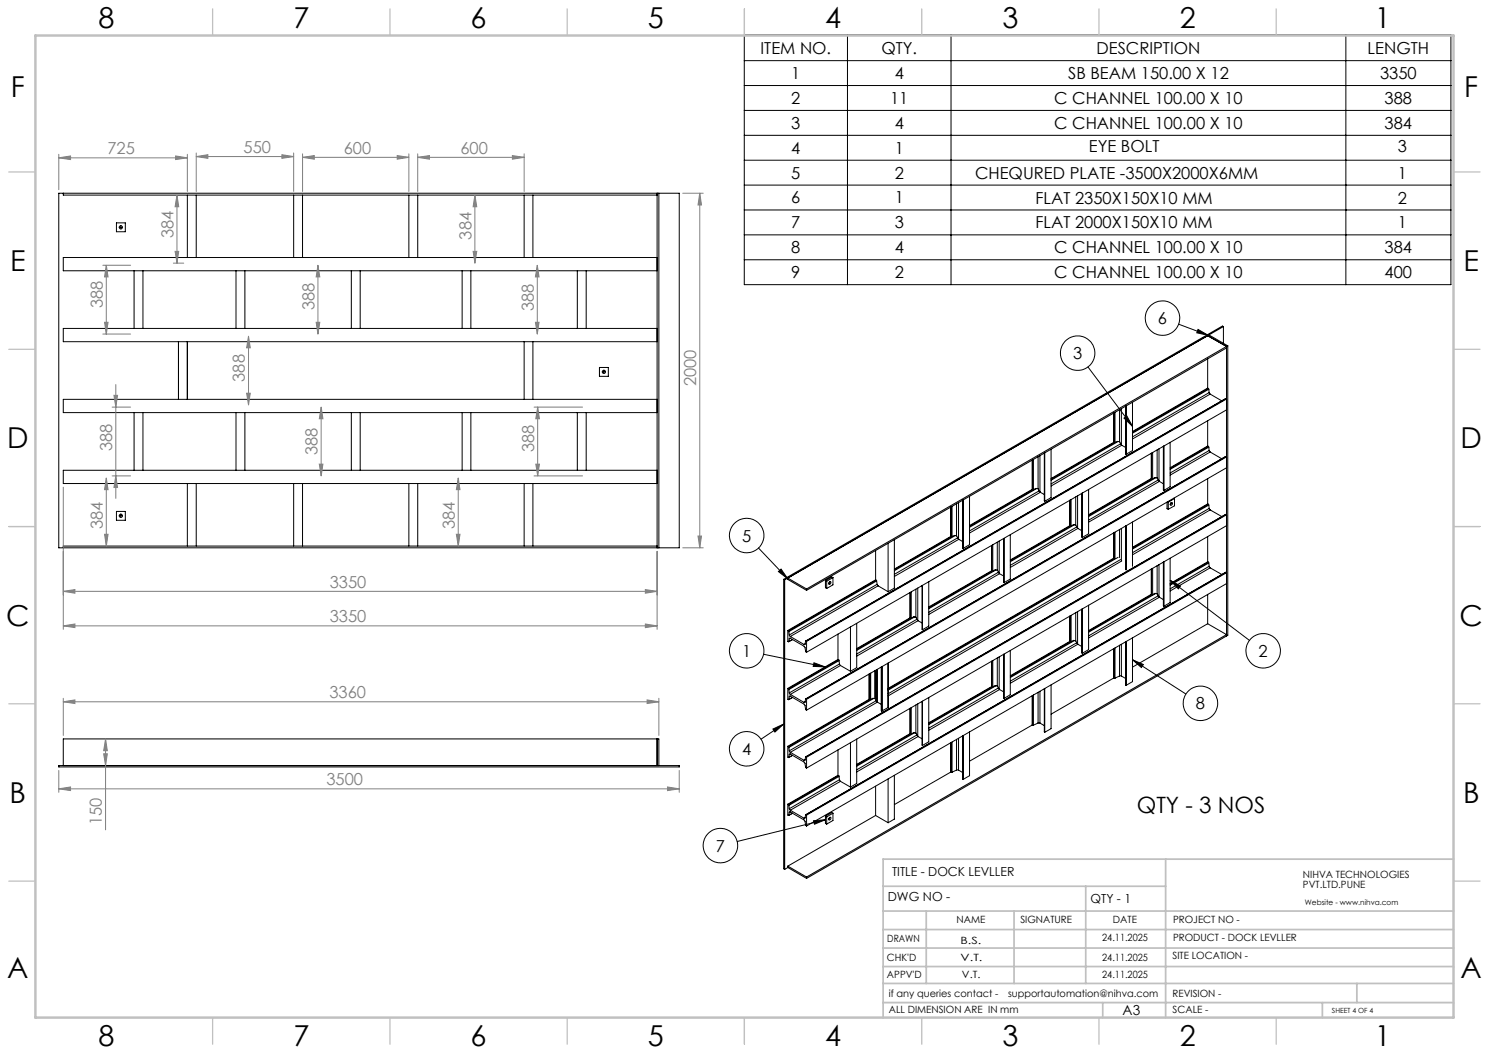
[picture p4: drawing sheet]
<svg xmlns="http://www.w3.org/2000/svg" width="420mm" height="297mm" viewBox="0 0 420 297" stroke-linecap="round" stroke-linejoin="round" font-family="sans-serif">
<g fill="none" stroke="#000" stroke-width=".28">
<path d="M209.9 9.8h199.4v70.5h-199.4zM209.9 17.1h199.4M239 9.8v70.5M268.3 9.8v70.5M379.6 9.8v70.5M209.9 24.1h199.4M209.9 31.1h199.4M209.9 38.2h199.4M16.6 54.5h175v100h-175zM17.9 54.5v.5h167.4M52.8 55v17.6M55.4 55v17.6"/>
<path d="M82.8 55v17.6M85.3 55v17.6M115.3 55v17.6M117.8 55v17.6M147.8 55v17.6M150.3 55v17.6M185.3 54.5v100M185.8 54.5v100M209.9 45.2h199.4M209.9 52.2h199.4M209.9 59.2h199.4M32.8 62.9h2.5v2.5h-2.5z"/>
<path d="M34 64.1h.2M34.1 64v.2M37.8 76.4v16.2M40.3 76.4v16.2M66.6 76.4v16.2M69.1 76.4v16.2M99.1 76.4v16.2M101.6 76.4v16.2M130.4 76.4v16.2M132.8 76.4v16.2M162.8 76.4v16.2M165.3 76.4v16.2"/>
<path d="M185.3 72.6h-167.4v3.8h167.4M209.9 66.2h199.4M209.9 73.3h199.4M50.3 96.4v16.2M52.8 96.4v16.2M147.8 96.4v16.2M150.3 96.4v16.2M185.3 92.6h-167.4v3.8h167.4M332.5 91.4l8.3 3.2M337.9 92.9l2.9 1.7-3.2-.7zM345.1 92.1l-123.8 71.4M345.1 92.1l-.3-.1-123.7 71.4"/>
<path d="M345.1 92.1v4.7M346 97.7v81.7M346 97.7l-118.5 68.4M346 98.1l-118.5 68.4M346.3 97.5l-5.3-3-.4 .2 5.4 3M346.3 97.5l-.3 .2M346.3 97.5v81.7l-.3 .2M37.8 116.4v16.2M40.3 116.4v16.2M66.6 116.4v16.2M69.1 116.4v16.2M99.1 116.4v16.2"/>
<path d="M101.6 116.4v16.2M130.4 116.4v16.2M132.8 116.4v16.2M162.8 116.4v16.2M165.3 116.4v16.2M169.1 103.6h2.5v2.5h-2.5zM170.2 104.9h.3M170.3 104.8v.2M185.3 112.6h-167.4v3.8h167.4M306.9 103.5l12.5 16.8M314.2 116.5v8.3M314.5 116.3v8.5"/>
<path d="M315.8 115.6v9M316.3 115.2v10.2M317 117.9l.9-.6 1.5 3zM317.5 114.5l.1 13.6M317.6 114.5v13.6M317.7 114.5v13.6M319.4 113.4v13.7l-1.7 1M340.6 101.2v8.3M340.6 118.7v7.1M340.6 109.5l-21.2 12.2M340.6 109.5l.2 .1M340.8 109.6l.2 .2"/>
<path d="M340.8 109.6l-21.4 12.3M341 109.8l.1 .9M341 109.8l-21.6 12.4M341.1 110.7l.2 .5M341.1 110.7l-21.7 12.5M341.3 111.2l3.3 1.9M341.3 111.2l-21.9 12.6M345.8 112.4l-118.5 68.4M345.8 112.4l-118.4 68.4M345.8 112.4l.2 .1-118.5 68.4M346 115.6l-118.5 68.4M52.8 136.4v17.6"/>
<path d="M55.4 136.4v17.6M82.8 136.4v17.6M85.3 136.4v17.6M115.3 136.4v17.6M117.8 136.4v17.6M147.8 136.4v17.6M150.3 136.4v17.6M185.3 132.6h-167.4v3.8h167.4M273.5 140v13.6l-1.8 1.1M291.1 138l.1 .1M291.1 129.8v8.2M291.1 138l-17.6 10.2"/>
<path d="M291.2 138.1h.3M291.2 129.7v8.4M291.4 138.1l-17.9 10.3M291.5 129.6v8.5M292.4 137.8l-18.9 10.9M292.8 137.9l.3 .6M292.8 137.9l-.6-.1-.7 .3M292.8 128.8v9.1M293.1 138.5l.2 .2M293.1 138.5l-19.6 11.3M293.3 138.7l.1 .1M293.3 128.5v10.2"/>
<path d="M293.4 138.8l1.2 .7M293.4 138.8l-19.9 11.6M294.6 127.8v13.6M294.7 127.7v13.7M296.5 126.7v13.7l-1.8 1M304 139.8v9.1M305.2 139.1l.1 12.5M305.3 139.1v12.5M307.1 138v12.6l-1.8 1M314.2 124.8h.3M314.2 124.8l-17.7 10.2M314.3 124.8l-17.8 10.4"/>
<path d="M315.4 124.5l-18.9 11M315.8 124.6l.3 .6M315.8 124.6l-.6-.1-.7 .3M316.1 125.2l.2 .2M316.1 125.2l-19.6 11.3M316.3 125.4l.1 .2M316.4 125.6l1.1 .6M316.4 125.6l-19.9 11.5M317.6 128.1h.1M324.7 135h.1M324.7 127.8v7.2M324.7 135l-17.6 10.2"/>
<path d="M324.8 135h.3M324.8 127.8v7.2M324.9 135.1l-17.8 10.3M325.1 127.6v7.4M326 134.8l-18.9 10.9M326.4 134.8l.3 .6M326.4 134.8l-.6-.1-.7 .3M326.4 126.9v7.9M326.7 135.4l.2 .2M326.7 135.4l-19.6 11.3M326.9 135.6l.1 .2M326.9 126.6v9"/>
<path d="M327 135.8l1.2 .7M327 135.8l-19.9 11.5M328.2 125.9v12.4M328.2 138.3h.1M328.2 125.8v12.5M328.3 125.8v12.5M330.1 124.8v12.5l-1.8 1M340.6 135v7.1M340.6 125.8l-10.5 6.1M340.6 125.8l.2 .1M340.8 125.9l.2 .2M340.8 125.9l-10.7 6.2"/>
<path d="M341 126.1l.1 1M341 126.1l-10.9 6.3M341.1 127.1l.2 .4M341.1 127.1l-11 6.3M341.3 127.5l3.3 1.9M341.3 127.5l-11.2 6.5M345.7 128.8h.1M345.8 128.8l-118.5 68.3M345.8 128.8l.2 .1-118.5 68.3M346 131.9l-118.5 68.4M32.8 144.2h2.5v2.6h-2.5zM34 145.5h.2"/>
<path d="M34.1 145.4v.2M185.3 154h-167.4v.5M214 154.6l8.2 8.7M247 155.3v8.2M250.5 153.2v13.7M252.3 152.2v13.7l-1.8 1M268.2 151.3h.1M268.2 143v8.3M268.2 151.3l-15.9 9.2M268.2 151.3h.3M268.4 151.4l-16.1 9.3M268.5 142.8v8.5"/>
<path d="M269.5 151.1l-17.2 9.9M269.8 151.1l.3 .6M269.8 151.1l-.6-.1-.7 .3M269.8 142.1v9M270.1 151.7l.3 .3M270.1 151.7l-17.8 10.3M270.4 152v.1M270.4 141.8v10.2M270.4 152.1l1.2 .7M270.4 152.1l-18.1 10.5M271.6 154.5v.1M271.6 141v13.6"/>
<path d="M271.6 154.6l.1 .1M271.7 141v13.7M279.7 153.9v7.1M279.7 153.8v7.2M280 153.7v7.3M281.3 152.9v7.9M281.8 152.6v9.1M283.1 151.9v12.4M283.2 151.8v12.5M285 150.8v12.5l-1.8 1M294.6 141.4h.1M301.8 148.3h.1"/>
<path d="M301.8 141.1v7.2M301.8 148.3l-16.8 9.6M301.8 148.3h.3M302 148.3l-17 9.8M302.1 140.9v7.4M303 148l-18 10.4M303.4 148.1l.3 .6M303.4 148.1l-.6-.1-.7 .3M303.4 140.2v7.9M303.7 148.7l.3 .2M303.7 148.7l-18.7 10.8M304 148.9v.1"/>
<path d="M304 149l1.2 .7M304 149l-19 11.1M314.2 150.2v7.3l-63.7 36.7M314.3 157.5l-63.8 36.9M314.5 150.1v7.4M315.4 157.2l-64.9 37.5M315.8 149.4v7.9M316.1 157.8l-65.6 37.9M316.3 149v9.2M316.4 158.2l-65.9 38.1M317.5 148.3v12.4M317.6 148.3v12.4"/>
<path d="M317.7 148.3v12.5M319.4 147.2v12.5M326.4 159.6v7.9M326.9 159.2v9.1M328.2 158.5v12.5M328.3 158.5v12.5M329.2 141.6v1.9l.3 .1M329.4 141.5l.1 .1M329.5 141.6v2M330.1 157.4v12.6l-1.8 1M330.2 141.9h.1a.32 .32 0 0 1 .5 .1 .32 .32 0 0 1-.3 .4l-.2 .2-.2-.2zM330.4 141.8l-.3 .5"/>
<path d="M331.1 140.5l.2 .1M331.3 140.6v2.1l-1.8 .9M331.3 140.6l-1.8 1M340.6 151.3v7.2M340.6 142.1l-21.2 12.3M340.6 142.1l.2 .1M340.6 158.5l-10.5 6.1M340.6 158.5l.2 .1M340.8 142.2l.2 .2M340.8 158.6l.2 .2M340.8 158.6l-10.7 6.2M340.8 142.2l-21.4 12.4"/>
<path d="M341 142.4l.1 1M341 158.8l.1 .9M341 142.4l-21.6 12.5M341 158.8l-10.9 6.3M341.1 143.4l.2 .4M341.1 159.7l.2 .5M341.1 143.4l-21.7 12.5M341.1 159.7l-11 6.4M341.3 143.8l3.3 1.9M341.3 143.8l-21.9 12.7M345.8 145.1l-118.5 68.4M345.8 145.1l-118.4 68.4"/>
<path d="M345.8 145.1l.2 .1-118.5 68.4M346 148.3l-118.5 68.3M219.6 161.2l.7-.7 1.9 2.8zM221.1 163.4v81.6l.2 .2M221.1 163.4l.2 .1M221.3 163.5v81.7M222.2 177.8v3.1h.3M222.2 177.8l.2 .1M222.4 177.9l.1 .2M222.5 178.1l.1 1M222.6 179.1l.3 .4M222.9 179.5l3.9 2.3"/>
<path d="M227.5 166.1v.4M227.5 166.1l-5.3-3v.3l5.3 3.1M232.8 163.8l.4 .1M232.8 163.8v2l.4 .2M233.2 163.9v2.1M233.9 164.2a.33 .33 0 0 1 .6 .1 .33 .33 0 0 1-.4 .4h-.3zM234 164.1l-.2 .5M234.9 162.9l-.3-.2-1.8 1.1M234.9 162.9l-1.7 1M234.9 162.9v2.1l-1.7 1M236.4 178.9v7.1M239.9 176.8v12.5"/>
<path d="M241.7 175.8v12.5l-1.8 1M247 163.5l.3 .2 .1 1.1M247 163.5l-24.8 14.3M247.1 163.7l-24.7 14.2M247.3 163.9l-24.8 14.2M247.4 164.8l.3 .4M247.4 164.8l-24.8 14.3M247.7 165.2l2.8 1.7M247.7 165.2l-24.8 14.3M256.7 174.3h.1M256.7 167.1v7.2M256.7 174.3l-15 8.6"/>
<path d="M256.8 174.3h.2M256.8 167.1v7.2M256.9 174.3l-15.2 8.8M257 166.9v7.4M258 174l-16.3 9.4M258.3 174.1l.3 .6M258.3 174.1l-.6-.1-.7 .3M258.3 166.2v7.9M258.6 174.7l.3 .2M258.6 174.7l-16.9 9.8M258.9 174.9v.2M258.9 165.9v9"/>
<path d="M258.9 175.1l1.2 .6M258.9 175.1l-17.2 10M260.1 165.2l.1 12.4M260.2 165.1v12.5M262 164.1v12.5l-1.8 1M279.7 161h.1M279.7 161l-17.7 10.2M279.7 161h.3M279.9 161.1l-17.9 10.3M280.9 160.8l-18.9 10.9M281.3 160.8l.3 .6M281.3 160.8l-.6-.1-.7 .3"/>
<path d="M281.6 161.4l.2 .3M281.6 161.4l-19.6 11.3M281.8 161.7l.1 .1M281.9 161.8l1.2 .7M281.9 161.8l-19.9 11.5M283.1 164.3h.1M301.8 173.8v7.1M301.8 173.7v7.2M302.1 173.6v7.4M303.4 172.8v8M304 172.5v9.1M305.2 171.8l.1 12.5"/>
<path d="M305.3 171.7v12.6M307.1 170.7v12.5l-1.8 1.1M319.4 179.9v12.4l-1.7 1M324.7 160.5v7.1M324.7 167.6l.1 .1M324.7 167.6l-17.6 10.3M324.8 167.7h.3M324.8 160.5v7.2M324.9 167.7l-17.8 10.3M325.1 160.3v7.4M326 167.4l-18.9 10.9M326.4 167.5l.3 .6"/>
<path d="M326.4 167.5l-.6-.1-.7 .3M326.7 168.1l.2 .2M326.7 168.1l-19.6 11.2M326.9 168.3l.1 .1M327 168.4l1.2 .7M327 168.4l-19.9 11.5M328.2 171h.1M330.1 163.7l2.9 1.6-.6 .8zM330.1 163.7l22.3 16.9M340.6 167.6v8.3M340.6 175.9l5.4 3.1-118.5 68.4M340.6 175.9l-21.2 12.3"/>
<path d="M341.3 160.2l3.3 1.8M341.3 160.2l-11.2 6.5M345.8 161.4l-118.5 68.4M345.8 161.4l-118.4 68.4M345.8 161.4l.2 .1-118.5 68.4M346 179.4l-118.5 68.4M346 164.6l-118.5 68.4M215.4 184.5l17.3 3.6M222.2 194.2v3l.3 .1M222.2 194.2l.2 .1M222.4 194.3l.1 .2M222.5 197.3l1.1-.6-1.1 .6"/>
<path d="M222.5 180.9l1.1-.5-1.1 .6M222.5 194.5l.1 .9M222.6 195.4l.3 .5M222.6 196.5l-.1 .8M222.6 180.1l-.1 .8M222.9 196.4l-.3 .1M222.9 180l-.3 .1M222.9 196.4l4 2.2 .3 1.5 .3 .2M222.9 180l4 2.3 .3 1.4 .3 .3M222.9 195.9l3.9 2.2M227.1 197.9l-.3 .2M227.1 181.6l-.3 .2"/>
<path d="M227.4 180.8l-.3 .9-.3 .1M227.4 180.8l.1 .1M227.5 197.2h-.3l-.1 .8-.3 .1M227.5 180.9v3.1M227.5 197.2v3.1M229.6 186.9l3.1 1.2-3.3-.1zM236.4 186l.2 .2 .2 1.1M236.4 186l-14.2 8.2M236.5 186.1l-14.1 8.2M236.6 186.3l-14.1 8.2M236.8 187.3l.3 .4M236.8 187.3l-14.2 8.1"/>
<path d="M237.1 187.7l2.8 1.6M237.1 187.7l-14.2 8.2M245.2 190.1v7.1M245.2 197.2l.1 .1M245.2 197.2l-23 13.3M245.3 190.1v7.2M245.4 197.3l-23 13.3M245.6 189.9v7.4M246.5 197l-24 13.8M246.8 197.1l.3 .6M246.8 197.1l-.6-.1-.9 .3M246.8 189.2v7.9"/>
<path d="M247.1 197.7l.4 .3M247.1 197.7l-24.5 14.1M247.4 188.8v9.2M247.5 198l1.1 .7M247.5 198l-24.6 14.2M248.6 188.1l.1 12.5M248.7 188.1v12.5M250.5 187v12.6l-1.8 1M256.7 199.8v7.1M256.8 199.8v7.2M257 199.6v7.4M258.3 198.9v7.9"/>
<path d="M258.9 198.5v9.1M260.1 197.8l.1 12.5M260.2 197.8v12.5M262 196.7v12.5l-1.8 1.1M279.7 186.5v7.2M279.7 193.7h.1M279.7 193.7l-17.7 10.2M279.7 193.7h.3M279.9 193.7l-17.9 10.4M280 186.3v7.4M280.9 193.4l-18.9 11M281.3 193.5l.3 .6"/>
<path d="M281.3 193.5l-.6-.1-.7 .3M281.3 185.6v7.9M281.6 194.1l.2 .2M281.6 194.1l-19.6 11.3M281.8 194.3l.1 .2M281.8 185.3v9M281.9 194.5l1.2 .6M281.9 194.5l-19.9 11.5M283.1 184.6v12.4M283.1 197h.1M283.1 184.5v12.5M283.2 184.5v12.5"/>
<path d="M285 183.5v12.5l-1.8 1M291.1 196.2v8.3M291.2 196.2v8.3M291.5 196v8.5M292.8 195.3v8.6M293.3 195v8.9M294.6 194.2v12.3M294.7 194.2v12.3M296.5 193.2v12.3l-1.8 1M301.8 180.9h.1M301.8 180.9l-16.8 9.7M301.8 180.9l.3 .1"/>
<path d="M302 181l-17 9.8M303 180.7l-18 10.4M303.4 180.8l.3 .5M303.4 180.8l-.6-.2-.7 .4M303.7 181.3l.3 .3M303.7 181.3l-18.7 10.8M304 181.6v.1M304 181.7l1.2 .7M304 181.7l-19 11M314.1 191.2l.1 .1M314.1 191.2l-17.6 10.2M314.2 191.3h.3"/>
<path d="M314.2 182.9v8.4M314.5 182.7v8.6M315.8 190.7h.5M315.8 190.7l-1.3 .6M315.8 182v8.7M316.3 190.7l1.2 .7M316.3 181.7v9M317.5 181l.1 12.2M317.6 193.2l.1 .1M317.6 180.9v12.3M317.7 180.9v12.4M319.4 186.1l3.1 1.3-.6 .9z"/>
<path d="M319.4 186.1l15.1 9.7M16.6 215.9h175v.4h-175zM17.9 215.9v-7.5h167.9v7.5M185.3 208.4v7.5M218 205.6l3.1-1.4-2.5 2.3zM221.1 204.2l-6.4 4.3M222.2 210.5v3.1h.3M222.2 210.5l.2 .1M222.4 210.6l.1 .2M222.5 213.6l1.1-.6-1.1 .7M222.5 210.8l.1 1M222.6 211.8l.3 .4"/>
<path d="M222.6 212.8l-.1 .8M222.9 212.7l-.3 .1M222.9 212.7l4 2.3 .3 1.4 .3 .2M222.9 212.2l3.9 2.3M227.1 214.3l-.3 .2M227.4 213.5l-.3 .9-.3 .1M227.4 213.5l.1 .1M227.5 213.6v3M236.4 211.5v7.2M236.4 218.7l.2 .1 .2 1.1M236.4 218.7l-14.2 8.1M236.5 218.8l-14.1 8.1"/>
<path d="M236.6 219l-14.1 8.2M236.8 219.9l.3 .5M236.8 219.9l-14.2 8.2M239.9 209.5v12.5M241.7 208.5v12.5l-1.8 1M248.7 200.6h.1M250.5 219.7v12.4M252.3 218.7v12.3l-1.8 1.1M256.7 206.9l.1 .1M256.7 206.9l-15 8.7M256.8 207h.2M256.9 207l-15.2 8.8"/>
<path d="M258 206.7l-16.3 9.4M258.3 206.8l.3 .5M258.3 206.8l-.6-.1-.7 .3M258.6 207.3l.3 .3M258.6 207.3l-16.9 9.8M258.9 207.6v.1M258.9 207.7l1.2 .7M258.9 207.7l-17.2 10M268.2 209.5v8.3M268.2 217.8h.1M268.2 217.8l-15.9 9.1M268.2 217.8h.3"/>
<path d="M268.2 209.4v8.4M268.5 209.3v8.5M269.8 217.2h.6M269.8 217.2l-1.3 .6M269.8 208.5v8.7M270.4 217.2l1.2 .7M270.4 208.2v9M271.6 219.7v.1M271.6 207.5v12.3M271.6 219.8h.1M271.7 207.5v12.3M273.5 206.4v12.4l-1.8 1"/>
<path d="M291.1 204.5h.1M291.1 204.5l-17.6 10.2M291.2 204.5h.3M292.8 203.9h.5M292.8 203.9l-1.3 .6M293.3 203.9l1.3 .8M294.6 206.5h.1M222.2 226.8v3.1h.3M222.2 226.8l.2 .1M222.4 226.9l.1 .3M222.5 229.9l1.1-.5-1.1 .6M222.5 227.2l.1 .9"/>
<path d="M222.6 228.1l.3 .4M222.6 229.1l.3-.1 4 2.3 .3 1.4 .3 .3M222.6 229.1l-.1 .8M222.9 229l-.3 .1M222.9 228.5l3.9 2.3M227.1 230.6l-.3 .2M227.4 229.8l-.3 .9-.3 .1M227.4 229.8l.1 .1M227.5 229.9v3.1M229.5 231.5l3.3-.3-3.1 1.3zM232.8 230.2v2l.4 .2M232.8 230.2l.4 .2"/>
<path d="M232.8 231.2l-24.9 6.1M233.2 230.4v2M234 230.6a.38 .38 0 0 1 .4 .4 .38 .38 0 0 1-.4 .3l-.2-.3zM234 230.6l-.2 .4M234.9 229.4v2l-1.7 1M234.9 229.4l-1.7 1M234.9 229.4l-.3-.2-1.8 1M237.1 220.4l2.8 1.6M237.1 220.4l-14.2 8.1M247 221.8v8.2M247 230l3.5 2.1M247 230l-24.8 14.3"/>
<path d="M222.2 244.3l5.3 3.1M222.2 244.3v.4M222.2 244.7l5.3 3.1M222.2 244.7l-.9 .5M227.5 247.4v.4"/>
<circle cx="34.1" cy="64.1" r=".44"/>
<circle cx="304" cy="99.6" r="4.9"/>
<circle cx="327.9" cy="89.7" r="4.9"/>
<circle cx="170.3" cy="104.9" r=".44"/>
<circle cx="34.1" cy="145.5" r=".45"/>
<circle cx="210.6" cy="151.1" r="4.9"/>
<circle cx="210.6" cy="183.5" r="4.9"/>
<circle cx="338.6" cy="198.4" r="4.9"/>
<circle cx="356.3" cy="183.6" r="4.9"/>
<circle cx="210.6" cy="211.2" r="4.9"/>
<circle cx="203.2" cy="238.5" r="4.9"/>
</g>
<g fill="none" stroke="#808080" stroke-width=".28">
<path d="M16.6 44.5l3.3-.5v1zM16.6 43.5v10M16.6 44.5h36.2M49.5 44l3.3 .5-3.3 .5zM49.9 55l.5 3.3h-1zM49.9 55v19.2M52.8 43.5v10.5M55.4 44.2l3.2-.6v1.1zM55.4 43.1v10.9M55.4 44.2h27.4M79.5 43.6l3.3 .6-3.3 .5zM82.8 43.1v10.9"/>
<path d="M85.3 44.4l3.4-.5v1zM85.3 43.4v10.6M85.3 44.4h30M112 43.9l3.3 .5-3.3 .5zM115.3 43.4v10.6M117.8 44.4l3.3-.5v1zM117.8 44.4h30M117.8 43.4v10.6M133.9 55l.6 3.3h-1zM133.9 55v19.2M144.5 43.9l3.3 .5-3.3 .5zM147.8 43.4v10.6"/>
<path d="M192.6 54.5h5.8M197.4 54.5l.5 3.3h-1zM197.4 54.5v100M29 74.8h7.8M30 74.8l.5 3.3h-1zM30 74.8v19.4M48.9 74.2h2.9M49.4 70.9h1l-.5 3.3zM89.7 74.8v19.4M89.7 74.8l.5 3.3h-1zM133.5 70.9h1l-.6 3.3zM151.6 74.8l.4 3.3h-1z"/>
<path d="M151.6 74.8v19.4M29 94.2h7.8M29.5 90.9h1l-.5 3.3zM70.1 94.8v19.4M70.1 94.8l.5 3.3h-1zM89.2 90.9h1l-.5 3.3zM151 90.9h1l-.4 3.3zM31.6 114.8h5.2M32.1 111.5h1.1l-.5 3.3zM32.7 108.5v32.1M69.6 110.9h1l-.5 3.3zM90.6 114.8l.5 3.3h-1z"/>
<path d="M90.6 114.8v19.4M150.6 114.8h13.7M151.7 114.8l.5 3.3h-1.1zM151.7 114.8v19.4M17.9 137.4v40.1M30 134.8l.5 3.3h-1zM30 134.8v19.2M31.6 134.2h5.2M32.7 134.2l.5 3.3h-1.1zM90.1 130.9h1l-.5 3.3zM129.3 134.8l.5 3.3h-1.1zM129.3 134.8v19.2"/>
<path d="M150.6 134.2h13.7M151.1 130.9h1.1l-.5 3.3zM29.5 150.7h1l-.5 3.3zM128.7 150.7h1.1l-.5 3.3zM185.3 155.5v22M192.6 154.5h5.8M196.9 151.2h1l-.5 3.3zM17.9 176.5l3.2-.5v1zM17.9 166.8l3.2-.5v1zM17.9 176.5h167.4M17.9 166.8h167.4M182 176l3.3 .5-3.3 .5z"/>
<path d="M182 166.3l3.3 .5-3.3 .5zM17.9 197.9l3.2-.5v1zM17.9 197v10.4M17.9 197.9h167.9M182.5 197.4l3.3 .5-3.3 .5zM185.8 197v10.4M16.6 217.3v6.2M29.2 212.6h1.1l-.5 3.3zM29.8 208.4l.5 3.3h-1.1zM29.8 208.4v25.7M191.6 217.3v6.2M16.6 222.5l3.3-.5v1z"/>
<path d="M16.6 222.5h175M188.3 222l3.3 .5-3.3 .5z"/>
</g>
<path d="M33.9 64.1h-.4M34.1 64.3v.4M34.1 63.8v-.3M34.4 64.1h.3M170.1 104.9h-.3M170.4 105.1v.3M170.4 104.6v-.3M170.6 104.9h.3M33.9 145.5h-.4M34.1 145.7v.3M34.1 145.2v-.3M34.4 145.5h.3" fill="none" stroke="#000" stroke-width=".28" stroke-dasharray="15.2 1.3 1.3 1.3" stroke-linecap="butt"/>
<g fill="none" stroke="#c0c0c0" stroke-width=".35">
<path d="M60 2.5v7.5M110 2.5v7.5M160 2.5v7.5M210 2.5v7.5M260 2.5v7.5M310 2.5v7.5M360 2.5v7.5M2.5 48.5h7.5M410 48.5h7.5M2.5 98.5h7.5M410 98.5h7.5M2.5 148.5h7.5"/>
<path d="M410 148.5h7.5M2.5 198.5h7.5M410 198.5h7.5M2.5 248.5h7.5M410 248.5h7.5M60 287v7.5M110 287v7.5M160 287v7.5M210 287v7.5M260 287v7.5M310 287v7.5M360 287v7.5"/>
</g>
<g fill="none" stroke="#c0c0c0" stroke-width=".5">
<path d="M249.1 257h160.9M249.1 250h79.7M261.3 257v20.4M286 257v20.4M306.2 250v27.4M328.8 242.3v44.7M410 242.3h-160.9v44.7M249.1 272.6h160.9M249.1 267.4h160.9M249.1 262.2h160.9M249.1 277.4h160.9M382.7 277.4v5.4"/>
<path d="M249.1 282.8h160.9M311 282.8v4.2M373 282.8v4.2"/>
</g>
<path d="M10 10h400v277h-400z" fill="none" stroke="#c0c0c0" stroke-width=".7"/>
<path d="M337.9 92.9l2.9 1.7-3.2-.7zM317 117.9l.9-.6 1.5 3zM330.1 163.7l2.9 1.6-.6 .8zM319.4 186.1l3.1 1.3-.6 .9zM229.5 231.5l3.3-.3-3.1 1.3zM218 205.6l3.1-1.4-2.5 2.3zM229.6 186.9l3.1 1.2-3.3-.1zM219.6 161.2l.7-.7 1.9 2.8z" fill="#000"/>
<g fill="#808080">
<path d="M85.3 44.4l3.4-.5v1zM112 43.9l3.3 .5-3.3 .5z"/>
<path d="M16.6 44.5l3.3-.5v1zM49.5 44l3.3 .5-3.3 .5z"/>
<path d="M55.4 44.2l3.2-.6v1.1zM79.5 43.6l3.3 .6-3.3 .5zM117.8 44.4l3.3-.5v1zM144.5 43.9l3.3 .5-3.3 .5z"/>
<path d="M182.5 197.4l3.3 .5-3.3 .5zM17.9 197.9l3.2-.5v1z"/>
<path d="M182 176l3.3 .5-3.3 .5zM17.9 176.5l3.2-.5v1zM182 166.3l3.3 .5-3.3 .5zM17.9 166.8l3.2-.5v1z"/>
<path d="M32.1 111.5h1.1l-.5 3.3zM32.7 134.2l.5 3.3h-1.1z"/>
<path d="M29.8 208.4l.5 3.3h-1.1zM29.2 212.6h1.1l-.5 3.3z"/>
<path d="M197.4 54.5l.5 3.3h-1zM196.9 151.2h1l-.5 3.3zM30 134.8l.5 3.3h-1zM29.5 150.7h1l-.5 3.3zM129.3 134.8l.5 3.3h-1.1zM128.7 150.7h1.1l-.5 3.3zM90.6 114.8l.5 3.3h-1zM90.1 130.9h1l-.5 3.3zM70.1 94.8l.5 3.3h-1zM69.6 110.9h1l-.5 3.3zM30 74.8l.5 3.3h-1zM29.5 90.9h1l-.5 3.3zM89.7 74.8l.5 3.3h-1zM89.2 90.9h1l-.5 3.3zM151.6 74.8l.4 3.3h-1zM151 90.9h1l-.4 3.3zM49.9 55l.5 3.3h-1zM49.4 70.9h1l-.5 3.3zM133.9 55l.6 3.3h-1zM133.5 70.9h1l-.6 3.3zM151.7 114.8l.5 3.3h-1.1zM151.1 130.9h1.1l-.5 3.3z"/>
<path d="M16.6 222.5l3.3-.5v1zM188.3 222l3.3 .5-3.3 .5z"/>
</g>
<g font-size="8.1">
<text x="27.8" y="8">8</text>
<text x="82.8" y="8">7</text>
<text x="132.8" y="8">6</text>
<text x="182.8" y="8">5</text>
<text x="232.8" y="8">4</text>
<text x="282.8" y="8">3</text>
<text x="332.8" y="8">2</text>
<text x="387.8" y="8">1</text>
<text x="3" y="27.2">F</text>
<text x="413" y="27.2">F</text>
<text x="2.8" y="76.5">E</text>
<text x="412.8" y="76.5">E</text>
<text x="2" y="126.5">D</text>
<text x="412" y="126.5">D</text>
<text x="1.7" y="176.5">C</text>
<text x="411.7" y="176.5">C</text>
<text x="2.7" y="226.5">B</text>
<text x="412.7" y="226.5">B</text>
<text x="2" y="275.7">A</text>
<text x="412" y="275.7">A</text>
<text x="27.8" y="295">8</text>
<text x="82.8" y="295">7</text>
<text x="132.8" y="295">6</text>
<text x="182.8" y="295">5</text>
<text x="232.8" y="295">4</text>
<text x="282.8" y="295">3</text>
<text x="332.8" y="295">2</text>
<text x="387.8" y="295">1</text>
</g>
<text font-size="6.3" x="320.7" y="229.4">QTY - 3 NOS</text>
<g font-size="4.7">
<text x="214.5" y="15.1">ITEM NO.</text>
<text x="248.6" y="15.1">QTY.</text>
<text x="309.3" y="15.1">DESCRIPTION</text>
<text x="385.8" y="15.1">LENGTH</text>
<text x="223.2" y="22.3">1</text>
<text x="252.4" y="22.3">4</text>
<text x="301.3" y="22.3">SB BEAM 150.00 X 12</text>
<text x="389.3" y="22.3">3350</text>
<text x="223.2" y="29.3">2</text>
<text x="251.1" y="29.3">11</text>
<text x="297.4" y="29.3">C CHANNEL 100.00 X 10</text>
<text x="390.6" y="29.3">388</text>
<text x="223.2" y="36.3">3</text>
<text x="252.4" y="36.3">4</text>
<text x="297.4" y="36.3">C CHANNEL 100.00 X 10</text>
<text x="390.6" y="36.3">384</text>
<text x="223.2" y="43.3">4</text>
<text x="252.4" y="43.3">1</text>
<text x="307.1" y="42.8">EYE BOLT</text>
<text x="394.3" y="42.8">3</text>
<text x="223.2" y="50.4">5</text>
<text x="252.4" y="50.4">2</text>
<text x="275" y="50.4">CHEQURED PLATE -3500X2000X6MM</text>
<text x="394.3" y="50.4">1</text>
<text x="223.2" y="57.4">6</text>
<text x="252.4" y="57.4">1</text>
<text x="292.1" y="57.4">FLAT 2350X150X10 MM</text>
<text x="394.3" y="57.4">2</text>
<text x="223.2" y="64.4">7</text>
<text x="252.4" y="64.4">3</text>
<text x="292.1" y="64.4">FLAT 2000X150X10 MM</text>
<text x="394.3" y="64.4">1</text>
<text x="223.2" y="71.4">8</text>
<text x="252.4" y="71.4">4</text>
<text x="297.4" y="71.4">C CHANNEL 100.00 X 10</text>
<text x="390.6" y="71.4">384</text>
<text x="223.2" y="78.4">9</text>
<text x="252.4" y="78.4">2</text>
<text x="297.4" y="78.4">C CHANNEL 100.00 X 10</text>
<text x="390.6" y="78.4">400</text>
<text x="326.6" y="91.4">6</text>
<text x="302.7" y="101.3">3</text>
<text x="209.3" y="152.8">5</text>
<text x="209.3" y="185.3">1</text>
<text x="355" y="185.3">2</text>
<text x="337.3" y="200.1">8</text>
<text x="209.3" y="212.9">4</text>
<text x="201.9" y="240.2">7</text>
</g>
<g font-size="4.7" fill="#808080">
<text x="30.3" y="43.5">725</text>
<text x="68.7" y="43.1">550</text>
<text x="97" y="43.4">600</text>
<text x="129.9" y="43.4">600</text>
<text x="48.9" y="67.3" transform="rotate(-90 48.9 67.3)">384</text>
<text x="133" y="67.6" transform="rotate(-90 133 67.6)">384</text>
<text x="29" y="86.9" transform="rotate(-90 29 86.9)">388</text>
<text x="88.7" y="87.5" transform="rotate(-90 88.7 87.5)">388</text>
<text x="150.5" y="87.8" transform="rotate(-90 150.5 87.8)">388</text>
<text x="69.1" y="107.7" transform="rotate(-90 69.1 107.7)">388</text>
<text x="196.4" y="109" transform="rotate(-90 196.4 109)">2000</text>
<text x="31.7" y="127.3" transform="rotate(-90 31.7 127.3)">388</text>
<text x="89.6" y="128.5" transform="rotate(-90 89.6 128.5)">388</text>
<text x="150.6" y="127.5" transform="rotate(-90 150.6 127.5)">388</text>
<text x="29" y="149.2" transform="rotate(-90 29 149.2)">384</text>
<text x="128.3" y="149.2" transform="rotate(-90 128.3 149.2)">384</text>
<text x="93" y="165.8">3350</text>
<text x="93" y="175.5">3350</text>
<text x="92.9" y="196.9">3360</text>
<text x="92.1" y="221.5">3500</text>
<text x="28.8" y="232.7" transform="rotate(-90 28.8 232.7)">150</text>
</g>
<text font-size="3.9" x="316.7" y="286.4">A3</text>
<g font-size="3.5">
<text x="251.6" y="247">TITLE - DOCK LEVLLER</text>
<text x="250.4" y="254.2">DWG NO -</text>
<text x="307.6" y="254.8">QTY - 1</text>
</g>
<g font-size="2.8">
<text x="367.5" y="247.7">NIHVA TECHNOLOGIES</text>
<text x="367.5" y="250.5">PVT.LTD.PUNE</text>
<text x="269.8" y="260.4">NAME</text>
<text x="287.8" y="260.4">SIGNATURE</text>
<text x="313.9" y="260.5">DATE</text>
<text x="330.9" y="260.5">PROJECT NO -</text>
<text x="250.3" y="265.7">DRAWN</text>
<text x="270.9" y="266.1">B.S.</text>
<text x="310.9" y="265.5">24.11.2025</text>
<text x="330.9" y="265.5">PRODUCT - DOCK LEVLLER</text>
<text x="250.2" y="271.1">CHK'D</text>
<text x="250.2" y="275.8">APPV'D</text>
<text x="270.9" y="271.1">V.T.</text>
<text x="271.3" y="275.8">V.T.</text>
<text x="310.9" y="271.1">24.11.2025</text>
<text x="310.9" y="275.8">24.11.2025</text>
<text x="330.7" y="270.6">SITE LOCATION -</text>
<text x="250.7" y="281.1">if any queries contact -</text>
<text x="284.3" y="281.1">supportautomation@nihva.com</text>
<text x="330.7" y="281.1">REVISION -</text>
<text x="250.7" y="285.6">ALL DIMENSION ARE IN mm</text>
<text x="330.7" y="285.6">SCALE -</text>
</g>
<text font-size="2.1" x="368.1" y="255.1">Website - www.nihva.com</text>
<text font-size="2" x="375.7" y="285.6">SHEET 4 OF 4</text>
</svg>
